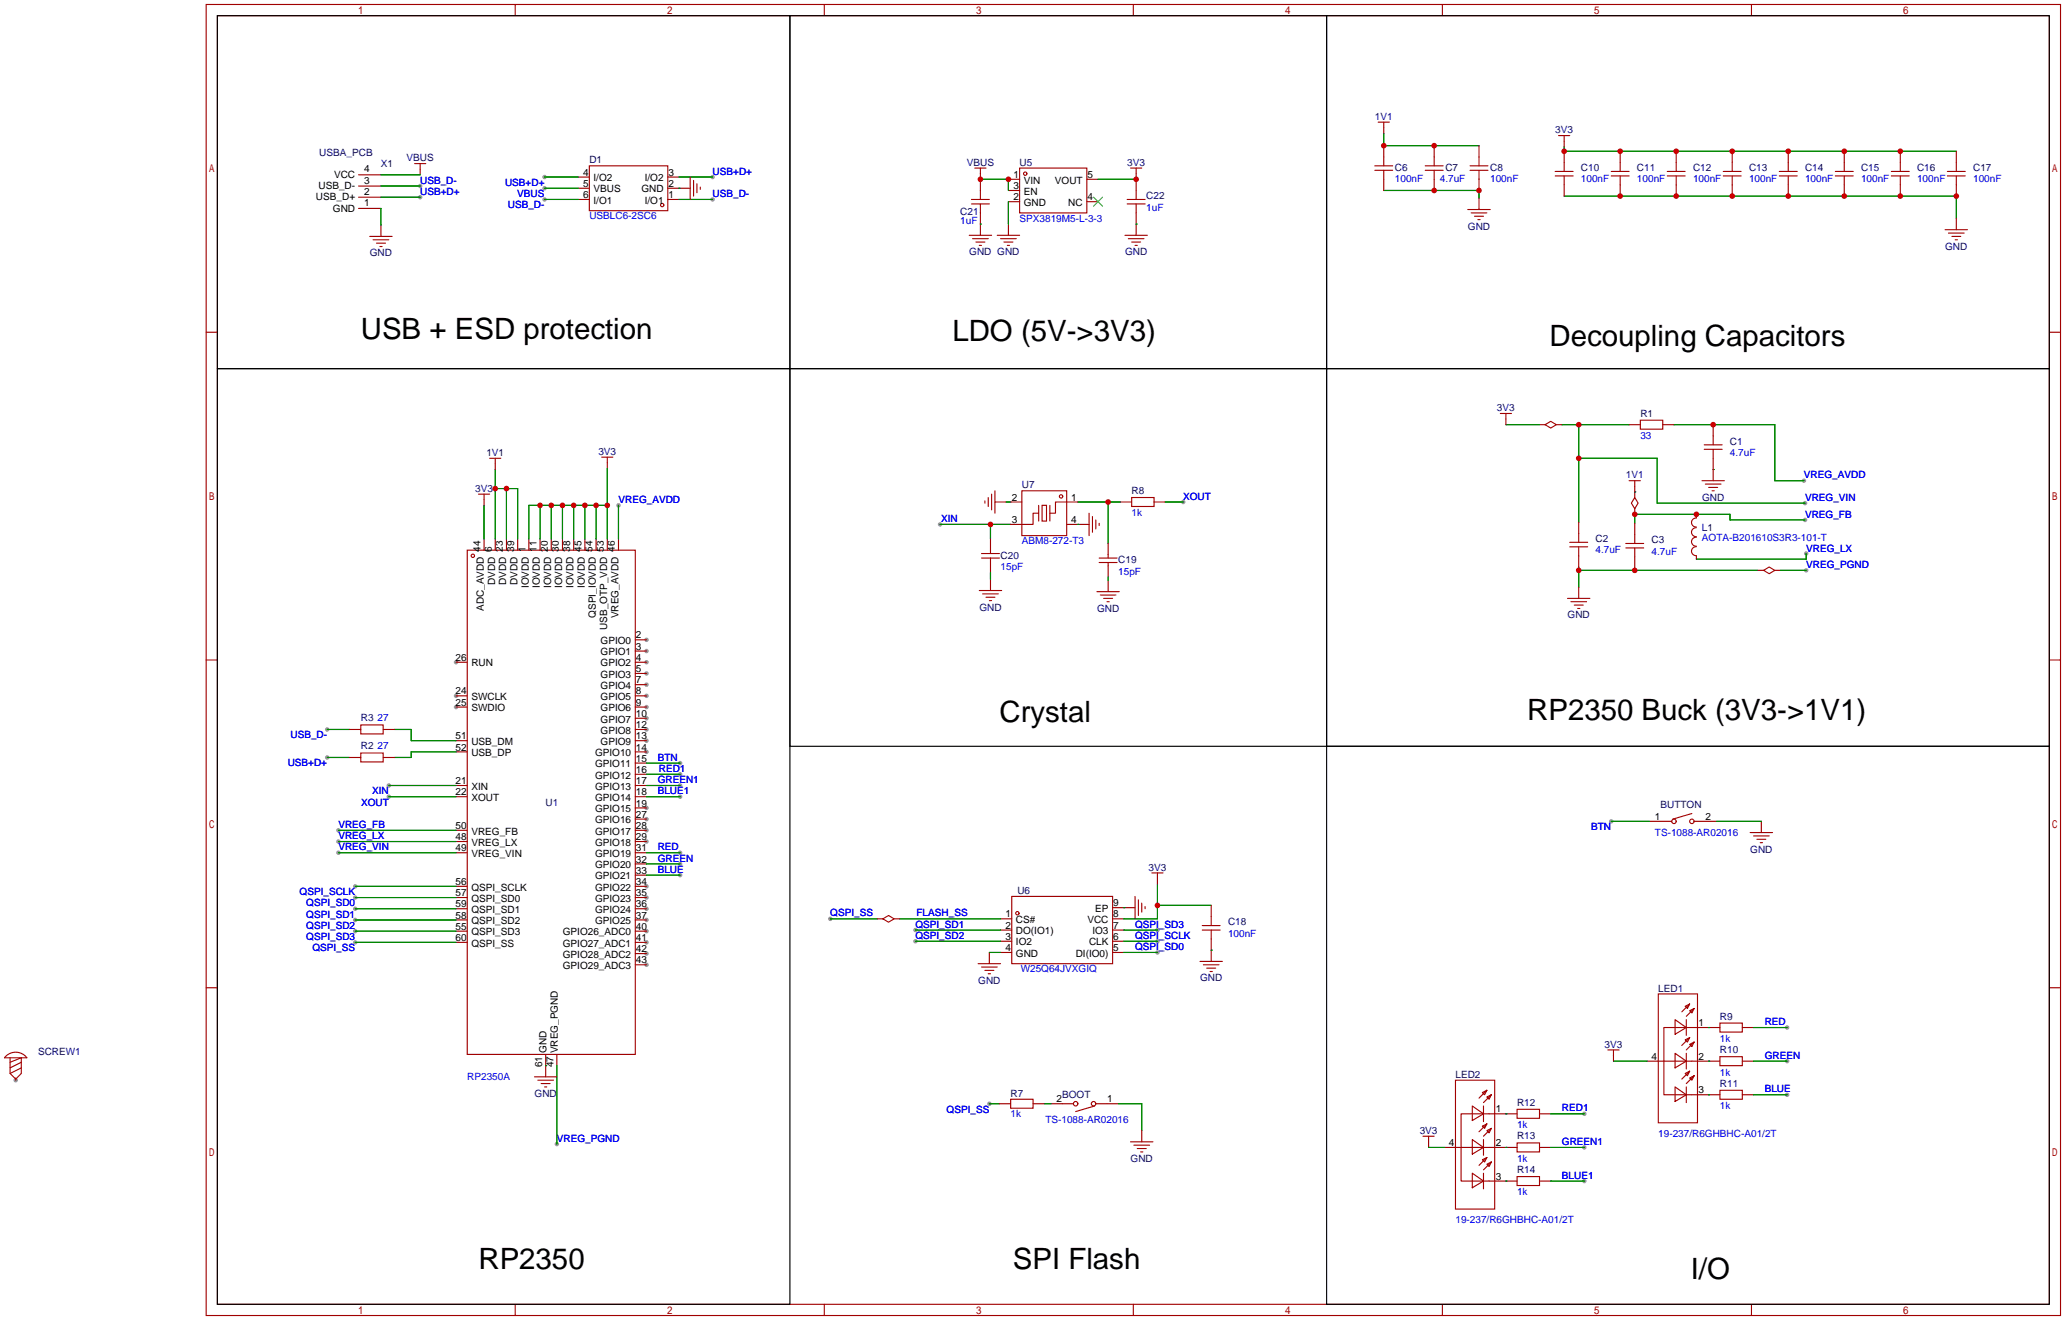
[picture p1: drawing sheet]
<svg xmlns="http://www.w3.org/2000/svg" width="468mm" height="299mm" viewBox="0 0 468 299" stroke-linecap="round" stroke-linejoin="round" font-family="sans-serif">
<g fill="#999">
<circle cx="103.4" cy="150.1" r=".51"/>
<circle cx="103.4" cy="157.7" r=".51"/>
<circle cx="103.4" cy="160.3" r=".51"/>
<circle cx="146.6" cy="218.7" r=".51"/>
<circle cx="146.6" cy="216.2" r=".51"/>
<circle cx="146.6" cy="213.6" r=".51"/>
<circle cx="146.6" cy="211.1" r=".51"/>
<circle cx="146.6" cy="208.5" r=".51"/>
<circle cx="146.6" cy="206" r=".51"/>
<circle cx="146.6" cy="203.5" r=".51"/>
<circle cx="146.6" cy="200.9" r=".51"/>
<circle cx="146.6" cy="190.8" r=".51"/>
<circle cx="146.6" cy="188.2" r=".51"/>
<circle cx="146.6" cy="185.7" r=".51"/>
<circle cx="146.6" cy="183.1" r=".51"/>
<circle cx="146.6" cy="170.4" r=".51"/>
<circle cx="146.6" cy="167.9" r=".51"/>
<circle cx="146.6" cy="165.4" r=".51"/>
<circle cx="146.6" cy="162.8" r=".51"/>
<circle cx="146.6" cy="160.3" r=".51"/>
<circle cx="146.6" cy="157.7" r=".51"/>
<circle cx="146.6" cy="155.2" r=".51"/>
<circle cx="146.6" cy="152.7" r=".51"/>
<circle cx="146.6" cy="150.1" r=".51"/>
<circle cx="146.6" cy="147.6" r=".51"/>
<circle cx="146.6" cy="145" r=".51"/>
<circle cx="3.6" cy="244.9" r=".51"/>
<circle cx="140.2" cy="114.6" r=".51"/>
<circle cx="76.7" cy="188.2" r=".51"/>
<circle cx="76.7" cy="190.8" r=".51"/>
<circle cx="76.7" cy="193.3" r=".51"/>
<circle cx="126.2" cy="259.3" r=".51"/>
<circle cx="408.9" cy="109" r=".51"/>
<circle cx="409.2" cy="114" r=".51"/>
<circle cx="409.2" cy="117.9" r=".51"/>
<circle cx="409.4" cy="125.5" r=".51"/>
<circle cx="409.4" cy="129.3" r=".51"/>
<circle cx="95.2" cy="44.7" r=".51"/>
<circle cx="74.2" cy="165.4" r=".51"/>
<circle cx="74.2" cy="171.7" r=".51"/>
<circle cx="224.3" cy="250.2" r=".51"/>
<circle cx="80.5" cy="203.5" r=".51"/>
<circle cx="80.5" cy="200.9" r=".51"/>
<circle cx="80.5" cy="211.1" r=".51"/>
<circle cx="80.5" cy="213.6" r=".51"/>
<circle cx="80.5" cy="206" r=".51"/>
<circle cx="80.5" cy="208.5" r=".51"/>
<circle cx="88.1" cy="178.1" r=".51"/>
<circle cx="88.1" cy="180.6" r=".51"/>
<circle cx="365.3" cy="186.2" r=".51"/>
<circle cx="123.4" cy="42.7" r=".51"/>
<circle cx="161.5" cy="40.1" r=".51"/>
<circle cx="123.4" cy="40.1" r=".51"/>
<circle cx="161.5" cy="45.2" r=".51"/>
<circle cx="123.4" cy="45.2" r=".51"/>
<circle cx="95.2" cy="42.2" r=".51"/>
<circle cx="262.4" cy="210.8" r=".51"/>
<circle cx="262.4" cy="213.4" r=".51"/>
<circle cx="262.4" cy="215.9" r=".51"/>
<circle cx="188.2" cy="208.3" r=".51"/>
<circle cx="207.5" cy="210.8" r=".51"/>
<circle cx="207.5" cy="213.4" r=".51"/>
<circle cx="405.1" cy="232.9" r=".51"/>
<circle cx="405.1" cy="240.5" r=".51"/>
<circle cx="405.1" cy="248.2" r=".51"/>
<circle cx="154.2" cy="193.3" r=".51"/>
<circle cx="154.2" cy="195.8" r=".51"/>
<circle cx="154.2" cy="198.4" r=".51"/>
<circle cx="154.2" cy="175.5" r=".51"/>
<circle cx="213.1" cy="118.9" r=".51"/>
<circle cx="268.2" cy="113.8" r=".51"/>
<circle cx="359.2" cy="252.5" r=".51"/>
<circle cx="359.2" cy="260.1" r=".51"/>
<circle cx="359.2" cy="267.7" r=".51"/>
<circle cx="154.2" cy="173" r=".51"/>
<circle cx="154.2" cy="178.1" r=".51"/>
<circle cx="154.2" cy="180.6" r=".51"/>
</g>
<g fill="none" stroke="#a10000" stroke-width=".25">
<path d="M46.7 1h420.4v297.2h-420.4zM49.3 3.6h415.3v292.1h-415.3zM116.8 1v2.6M186.9 1v2.6M256.9 1v2.6M327 1v2.6M397 1v2.6M81.3 39.6h5.1M94 37.1h2.5M95.2 37.1v2.5M133.6 37.6h17.8v10.2h-17.8zM221 38.1h2.5"/>
<path d="M222.2 38.1v7.1M231.1 38.1h15.3v10.2h-15.3zM256.3 38.1h2.5M257.6 38.1v7.1M311.7 37.6h4M311.7 38.6h4M312.4 27.7h2.6M313.7 27.7v2.5M313.7 33v4.6M313.7 38.6v4.6M323.1 37.6h4.1M323.1 38.6h4.1"/>
<path d="M325.1 33v4.6M325.1 38.6v4.6M333.2 37.6h4.1M333.2 38.6h4.1M335.3 33v4.6M335.3 38.6v4.6M352.6 38.9h4M352.6 39.9h4M353.3 30.7h2.6M354.6 30.7v2.6M354.6 34.3v4.6M354.6 39.9v4.6"/>
<path d="M365.3 38.9h4M365.3 39.9h4M367.3 34.3v4.6M367.3 39.9v4.6M378 38.9h4M378 39.9h4M380 34.3v4.6M380 39.9v4.6M390.7 38.9h4M390.7 39.9h4M392.7 34.3v4.6M392.7 39.9v4.6"/>
<path d="M403.4 38.9h4M403.4 39.9h4M405.4 34.3v4.6M405.4 39.9v4.6M416.1 38.9h4M416.1 39.9h4M418.1 34.3v4.6M418.1 39.9v4.6M428.8 38.9h4M428.8 39.9h4M430.8 34.3v4.6M430.8 39.9v4.6"/>
<path d="M441.5 38.9h4M441.5 39.9h4M443.5 34.3v4.6M443.5 39.9v4.6M81.3 47.2h5.1M81.3 44.7h5.1M81.3 42.2h5.1M83.8 53.6h5.1M84.6 54.4h3.5M85.3 55.1h2.1M86.1 55.9h.5M86.4 51.1v2.5"/>
<path d="M131.1 45.2h2.5M131.1 42.7h2.5M131.1 40.1h2.5M151.4 45.2h2.5M151.4 42.7h5.1M151.4 40.1h2.5M156.5 40.1v5.1M157.2 40.9v3.6M158 41.7v2M158.7 42.4v.5M219.7 53.3h5.1M220.2 45.2h4.1"/>
<path d="M220.2 46.2h4.1M220.5 54.1h3.5M221.2 54.9h2.1M222 55.6h.5M222.2 46.2v7.1M226.1 53.3h5M226.8 54.1h3.6M227.6 54.9h2M228.3 55.6h.6M228.6 40.6h2.5M228.6 45.7h2.5M228.6 43.2h2.5"/>
<path d="M228.6 50.8v2.5M246.4 40.6h2.5M246.4 45.7h2.5M255 53.3h5.1M255.5 45.2h4.1M255.5 46.2h4.1M255.8 54.1h3.5M256.5 54.9h2.1M257.3 55.6h.5M257.6 46.2v7.1M332.7 47.5h5.1M333.5 48.3h3.6"/>
<path d="M334.3 49h2M335 49.8h.5M335.3 45v2.5M440.9 52.1h5.1M441.7 52.8h3.6M442.5 53.6h2M443.2 54.4h.5M443.5 49.5v2.6M46.7 75.3h2.6M464.6 75.3h2.5M340.1 93.7h2.5M341.4 93.7v2.6"/>
<path d="M349 96.3h1.3M350.3 96.3l1.2-.8 1.3 .8-1.3 .7zM352.8 96.3h1.3M369.3 96.3h2.6M371.9 95.2h5v2.1h-5zM376.9 96.3h2.6M388.4 96.3v4.5M108.5 112h2.5M109.7 112v2.6M111 103.9h2.5M112.3 103.9v2.5M136.4 103.6h2.5"/>
<path d="M137.7 103.6v2.6M223.3 113.5v.5M224 112.8v2M224.8 112v3.6M225.6 113.8h2.5M225.6 111.3v5M229.1 113.8h2.5M231.6 111.3h10.2v10.1h-10.2zM235.5 116.3h-1.3v2.6h-5.1M235.5 114.6v3.5M236.2 114.6h1v3.5h-1zM238 114.6v3.5"/>
<path d="M241.8 118.9h5.1M244.3 113.8h-5v2.5h-1.3M246.9 116.3v5.1M247.6 117.1v3.5M248.4 117.9v2M249.2 118.6v.5M254 113.8h2.5M256.5 112.8h5.1v2h-5.1zM261.6 113.8h2.6M357.9 118.4v4.5M369.3 109h2.6M370.6 112.8l.7 1.2-.7 1.3-.8-1.3z"/>
<path d="M370.6 109v3.8M370.6 115.3v1.3M370.6 118.6v4.6M384.5 119.6a1.01 1.01 0 0 0-1 1 1.01 1.01 0 0 0 1 1M384.5 117.4a1.01 1.01 0 0 0-1 1 1.01 1.01 0 0 0 1 1.1M384.6 116.6v.7M385.8 109h5.1M386.3 100.8h4.1M386.3 101.9h4.1M386.6 109.7h3.5M387.3 110.5h2.1M388.1 111.3h.5"/>
<path d="M388.4 101.9v7.1M105.9 124.7h38.1v114.3h-38.1zM109.7 122.2v2.5M112.3 122.2v2.5M114.8 122.2v2.5M117.3 122.2v2.5M119.9 122.2v2.5M122.4 122.2v2.5M125 122.2v2.5M127.5 122.2v2.5M130 122.2v2.5M132.6 122.2v2.5"/>
<path d="M135.1 122.2v2.5M137.7 122.2v2.5M140.2 122.2v2.5M222 133.9h5.1M222.5 126.5h4.1M222.5 125.5h4.1M222.8 134.6h3.5M223.5 135.4h2.1M224.3 136.1h.5M224.5 122.2v3.3M224.5 126.5v3.3M224.5 131.3v2.6"/>
<path d="M248.7 134.1h5M249.2 127.5h4M249.2 126.5h4M249.4 134.9h3.6M250.2 135.6h2M251 136.4h.5M251.2 123.2v3.3M251.2 127.5v3.3M251.2 131.6v2.5M355.3 135.6h5.1M355.9 122.9h4M355.9 124h4"/>
<path d="M356.1 136.4h3.6M356.9 137.2h2M357.6 137.9h.5M357.9 124v4.5M357.9 133.1v2.5M368.6 123.2h4M368.6 124.2h4M370.6 124.2v4.6M384.5 123.9a1.01 1.01 0 0 0-1 1 1.01 1.01 0 0 0 1 1.1M384.5 121.8a1.01 1.01 0 0 0-1 1 1.01 1.01 0 0 0 1 1M384.6 126v.7M398.5 129.3h1.3"/>
<path d="M399.8 129.3l1.3-.8 1.2 .8-1.2 .7zM402.3 129.3h1.3M46.7 149.6h2.6M103.4 150.1h2.5M103.4 157.7h2.5M144 150.1h2.6M144 157.7h2.6M144 155.2h2.6M144 152.7h2.6M144 147.6h2.6M144 145h2.6M464.6 149.6h2.5"/>
<path d="M79.2 165.4h2.6M79.2 171.7h2.6M81.8 170.7h5.1v2h-5.1zM81.8 164.3h5.1v2.1h-5.1zM86.9 165.4h2.5M86.9 171.7h2.5M103.4 160.3h2.5M103.4 167.9h2.5M103.4 170.4h2.5M103.4 178.1h2.5M144 160.3h2.6M144 167.9h2.6"/>
<path d="M144 170.4h2.6M144 178.1h2.6M144 175.5h2.6M144 173h2.6M144 165.4h2.6M144 162.8h2.6M103.4 180.6h2.5M103.4 188.2h2.5M103.4 190.8h2.5M103.4 193.3h2.5M144 180.6h2.6M144 188.2h2.6"/>
<path d="M144 190.8h2.6M144 193.3h2.6M144 198.4h2.6M144 195.8h2.6M144 185.7h2.6M144 183.1h2.6M261.1 197.9h2.6M262.4 197.9v2.5M373.9 186.2h5.1M383.5 184.4l-4.3 1.3M384 186.2h5.1M396.7 188.7h5.1"/>
<path d="M397.5 189.5h3.6M398.3 190.2h2M399 191h.5M399.3 186.2v2.5M103.4 200.9h2.5M103.4 203.5h2.5M103.4 206h2.5M103.4 208.5h2.5M103.4 211.1h2.5M103.4 213.6h2.5M144 200.9h2.6M144 203.5h2.6"/>
<path d="M144 206h2.6M144 208.5h2.6M144 211.1h2.6M144 213.6h2.6M144 218.7h2.6M144 216.2h2.6M198.9 208.3h1.3M200.2 208.3l1.2-.8 1.3 .8-1.3 .7zM202.7 208.3h1.3M221.7 218.4h5.1M222.5 219.2h3.6M223.3 220h2"/>
<path d="M224.3 215.9v2.5M226.8 208.3h2.6M226.8 210.8h2.6M226.8 213.4h2.6M226.8 215.9h2.6M229.4 203.2h22.8v15.2h-22.8zM252.2 208.3h2.6M252.2 210.8h2.6M252.2 213.4h2.6M252.2 215.9h2.6M252.2 205.7h5.1M257.3 203.2v5.1"/>
<path d="M258.1 204v3.5M258.8 204.7v2.1M259.6 205.5v.5M272 217.9h5.1M272.5 210.8h4.1M272.5 209.8h4.1M272.8 218.7h3.6M273.6 219.5h2M274.6 205.2v4.6M274.6 210.8v7.1M1.5 239.3a3.2 3.2 0 0 1 4.6 .5h-5.1zM2.3 239.8v3.5l1.3 1.3 1.2-1.3v-3.5l-2.5 1"/>
<path d="M46.7 223.9h2.6M123.7 239v5.1M126.2 239v2.6M224 220.7h.5M274.3 220.2h.5M364.5 238h2.5M365.8 238v2.5M375.9 225.3h8.9v29.2h-8.9zM379.7 238.8l2.6 1.7-2.6 1.6zM379.7 231.1l2.6 1.8-2.6 1.5zM382 235.7l1-.5-.5 1zM382 228.1l1-.5-.5 1z"/>
<path d="M382.3 231.1v3.6M382.3 238.8v3.5M383 236.7l1-.5-.5 1zM383 229.1l1-.5-.5 1zM383 235.2l-1.7 1.8M383 227.6l-1.7 1.8M384 236.2l-1.7 1.8M384 228.6l-1.7 1.8M389.9 231.9h5.1v2h-5.1zM389.9 239.5h5.1v2.1h-5.1zM389.9 232.9h-12.7v15.3h12.7M395 232.9h2.5"/>
<path d="M464.6 223.9h2.5M3.6 244.3v.6M4.8 240.8l-2.5 1.3M4.8 242.1l-2.5 1.2M121.2 244.1h5M121.9 244.9h3.6M122.7 245.6h2M123.4 246.4h.6M226.6 250.2h2.5M229.1 249.2h5.1v2h-5.1zM234.2 250.2h2.5M238.3 250.2h5"/>
<path d="M248.2 250.7l-4.4 1.3M248.4 250.2h5.1M256.3 258.8h5.1M257 259.6h3.6M258.8 256.3v2.5M322.6 257.6h2.5M323.8 257.6v2.5M329.9 244.9h8.9v29.2h-8.9zM333.8 258.3l2.5 1.8-2.5 1.5zM333.8 250.7l2.5 1.8-2.5 1.5zM336 255.3l1.1-.5-.6 1zM336 247.6l1.1-.5-.6 1.1z"/>
<path d="M336.3 250.7v3.6M336.3 258.3v3.6M337.1 256.3l1-.5-.5 1zM337.1 248.7l1-.5-.5 1zM337.1 254.8l-1.8 1.7M337.1 247.1l-1.8 1.8M338.1 255.8l-1.8 1.8M338.1 248.2l-1.8 1.7M343.9 251.5h5.1v2h-5.1zM343.9 259.1h5.1v2h-5.1zM343.9 252.5h-12.7v15.2h12.7M349 252.5h2.5"/>
<path d="M373.4 240.5h16.5M379.7 246.4l2.6 1.8-2.6 1.5zM382 243.3l1-.5-.5 1zM382.3 246.4v3.5M383 244.3l1-.5-.5 1.1zM383 242.8l-1.7 1.8M384 243.8l-1.7 1.8M389.9 247.1h5.1v2.1h-5.1zM395 240.5h2.5M395 248.2h2.5M257.8 260.3h2M258.6 261.1h.5"/>
<path d="M327.4 260.1h16.5M333.8 265.9l2.5 1.8-2.5 1.5zM336 262.9l1.1-.5-.6 1zM336.3 265.9v3.6M337.1 263.9l1-.5-.5 1zM337.1 262.4l-1.8 1.8M338.1 263.4l-1.8 1.8M343.9 266.7h5.1v2h-5.1zM349 260.1h2.5M349 267.7h2.5M116.8 295.7v2.5M186.9 295.7v2.5"/>
<path d="M256.9 295.7v2.5M327 295.7v2.5M397 295.7v2.5"/>
<circle cx="232.4" cy="39.4" r=".38"/>
<circle cx="150.1" cy="46.5" r=".38"/>
<circle cx="240.5" cy="112.5" r=".38"/>
<circle cx="107.2" cy="126" r=".38"/>
<circle cx="379.5" cy="186.2" r=".51"/>
<circle cx="383.5" cy="186.2" r=".51"/>
<circle cx="230.6" cy="207" r=".38"/>
<circle cx="243.8" cy="250.2" r=".51"/>
<circle cx="247.9" cy="250.2" r=".51"/>
</g>
<g fill="none" stroke="#008700" stroke-width=".25">
<path d="M86.4 39.6h8.8M313.7 30.2v2.8h21.6M354.6 33.3v1h88.9M86.4 47.2v3.9M86.4 44.7h8.8M86.4 42.2h8.8M123.4 42.7h7.7M123.4 40.1h7.7M123.4 45.2h7.7M153.9 42.7h.1M153.9 40.1h7.6M153.9 45.2h7.6"/>
<path d="M222.2 50.8h.1M222.2 40.6h6.4v2.6M228.6 45.7v5.1M248.9 40.6h8.7M257.6 50.8h.1M313.7 43.2h21.6v1.8M354.6 44.5h88.9v5M341.4 96.3h7.6M354.1 96.3h15.2M357.9 96.3v22.1M379.5 96.3h22.8v12.7h6.6M109.7 114.6v7.6"/>
<path d="M112.3 110.7h5v11.5M112.3 106.4v15.8M114.8 110.7v11.5M122.4 114.6v7.6M125 114.6v7.6M127.5 114.6v7.6M130 114.6v7.6M132.6 114.6v7.6M135.1 114.6v7.6M137.7 114.6h-17.8v7.6M137.7 106.2v16M140.2 114.6v7.6"/>
<path d="M213.1 118.9h16M224.5 118.9v3.3M228.1 113.8h1M244.3 118.9h.1M244.3 113.8h9.7M251.2 113.8v9.4M264.2 113.8h4M357.9 103.9h17.8v10.1h33.5M370.6 111.5h.1M388.4 106.4h.1M409.2 117.9h-17v-1.3h-21.6v2M224.5 129.8v1.5"/>
<path d="M251.2 130.8v.8M357.9 128.5v4.6M357.9 129.3h40.6M370.6 128.8v.5M403.6 129.3h5.8M409.4 125.5v1.2h-24.8M74.2 165.4h5M74.2 171.7h5M88.1 178.1h15.3M89.4 165.4h3.8v2.5h10.2M103.4 170.4h-10.2v1.3h-3.8M146.6 178.1h7.6"/>
<path d="M146.6 175.5h7.6M146.6 173h7.6M76.7 188.2h26.7M76.7 190.8h26.7M76.7 193.3h26.7M88.1 180.6h15.3M146.6 193.3h7.6M146.6 180.6h7.6M146.6 195.8h7.6M146.6 198.4h7.6M365.3 186.2h8.6M389.1 186.2h10.2"/>
<path d="M80.5 203.5h22.9M80.5 200.9h22.9M80.5 211.1h22.9M80.5 213.6h22.9M80.5 206h22.9M80.5 208.5h22.9M188.2 208.3h10.7M204 208.3h22.8M207.5 210.8h19.3M207.5 213.4h19.3M224.3 215.9h2.5M254.8 205.7h.1"/>
<path d="M254.8 210.8h7.6M254.8 213.4h7.6M254.8 215.9h7.6M262.4 200.4v7.9h-7.6M262.4 205.2h12.2M274.6 215.4h.1M387.3 232.9h.1M397.5 232.9h7.6M123.7 241.6h.1M126.2 241.6v17.7M224.3 250.2h2.3M236.7 250.2h1.6"/>
<path d="M253.5 250.2h5.3v6.1M341.4 252.5h.1M351.5 252.5h7.7M365.8 240.5h7.6M387.3 240.5h.1M387.3 248.2h.1M397.5 240.5h7.6M397.5 248.2h7.6M323.8 260.1h3.6M341.4 267.7h.1M341.4 260.1h.1M351.5 260.1h7.7"/>
<path d="M351.5 267.7h7.7"/>
</g>
<path d="M49.3 3.6h129.8v80h-129.8zM179.1 3.6h121.6v80h-121.6zM300.7 3.6h163.9v80h-163.9zM49.3 83.6h129.8v212.1h-129.8zM179.1 83.6h121.6v85.6h-121.6zM300.7 83.6h163.9v85.6h-163.9zM300.7 169.2h163.9v126.5h-163.9z" fill="none" stroke="#000" stroke-width=".25"/>
<path d="M247.9 44.7l2 2M249.9 44.7l-2 2" fill="none" stroke="#3c3" stroke-width=".25"/>
<g fill="#c00">
<circle cx="388.4" cy="96.3" r=".63"/>
<circle cx="357.9" cy="103.9" r=".63"/>
<circle cx="357.9" cy="96.3" r=".63"/>
<circle cx="357.9" cy="129.3" r=".63"/>
<circle cx="370.6" cy="129.3" r=".63"/>
<circle cx="370.6" cy="116.6" r=".63"/>
<circle cx="384.6" cy="116.6" r=".63"/>
<circle cx="114.8" cy="110.7" r=".63"/>
<circle cx="112.3" cy="110.7" r=".63"/>
<circle cx="262.4" cy="205.2" r=".63"/>
<circle cx="443.5" cy="44.4" r=".63"/>
<circle cx="430.8" cy="44.4" r=".63"/>
<circle cx="418.1" cy="44.4" r=".63"/>
<circle cx="405.4" cy="44.4" r=".63"/>
<circle cx="392.7" cy="44.4" r=".63"/>
<circle cx="380" cy="44.4" r=".63"/>
<circle cx="367.3" cy="44.4" r=".63"/>
<circle cx="354.6" cy="34.3" r=".63"/>
<circle cx="367.3" cy="34.3" r=".63"/>
<circle cx="380" cy="34.3" r=".63"/>
<circle cx="392.7" cy="34.3" r=".63"/>
<circle cx="405.4" cy="34.3" r=".63"/>
<circle cx="418.1" cy="34.3" r=".63"/>
<circle cx="430.8" cy="34.3" r=".63"/>
<circle cx="325.1" cy="33" r=".63"/>
<circle cx="313.7" cy="33" r=".63"/>
<circle cx="335.3" cy="43.2" r=".63"/>
<circle cx="325.1" cy="43.2" r=".63"/>
<circle cx="251.2" cy="113.8" r=".63"/>
<circle cx="224.5" cy="118.9" r=".63"/>
<circle cx="257.6" cy="40.6" r=".63"/>
<circle cx="228.6" cy="40.6" r=".63"/>
<circle cx="222.3" cy="40.6" r=".63"/>
<circle cx="135.1" cy="114.6" r=".63"/>
<circle cx="137.7" cy="114.6" r=".63"/>
<circle cx="132.6" cy="114.6" r=".63"/>
<circle cx="130" cy="114.6" r=".63"/>
<circle cx="127.5" cy="114.6" r=".63"/>
<circle cx="125" cy="114.6" r=".63"/>
<circle cx="122.4" cy="114.6" r=".63"/>
</g>
<g font-size="6.7">
<text x="81.8" y="76.9">USB + ESD protection</text>
<text x="215.9" y="77.4">LDO (5V-&gt;3V3)</text>
<text x="351.3" y="78.4">Decoupling Capacitors</text>
<text x="226.6" y="163.8">Crystal</text>
<text x="346.2" y="163.2">RP2350 Buck (3V3-&gt;1V1)</text>
<text x="108.5" y="287.7">RP2350</text>
<text x="229.6" y="287.7">SPI Flash</text>
<text x="383.3" y="290">I/O</text>
</g>
<g font-size="2.3" fill="#000080">
<text x="311.7" y="27.1">1V1</text>
<text x="72.4" y="35.3">USBA_PCB</text>
<text x="352.6" y="30.2">3V3</text>
<text x="86.4" y="37.8">X1</text>
<text x="92.2" y="36.5">VBUS</text>
<text x="133.6" y="37">D1</text>
<text x="219.2" y="37.6">VBUS</text>
<text x="231.1" y="37.6">U5</text>
<text x="255.5" y="37.6">3V3</text>
<text x="316.2" y="38.8">C6</text>
<text x="327.7" y="38.8">C7</text>
<text x="337.8" y="38.8">C8</text>
<text x="358.4" y="38.8">C10</text>
<text x="371.1" y="38.8">C11</text>
<text x="383.8" y="38.8">C12</text>
<text x="396.5" y="38.8">C13</text>
<text x="409.2" y="38.8">C14</text>
<text x="421.9" y="38.8">C15</text>
<text x="434.6" y="38.8">C16</text>
<text x="447.3" y="38.8">C17</text>
<text x="259.8" y="45.2">C22</text>
<text x="217.7" y="48.7">C21</text>
<text x="332.8" y="52">GND</text>
<text x="83.8" y="58.1">GND</text>
<text x="219.7" y="57.9">GND GND</text>
<text x="255" y="57.9">GND</text>
<text x="441" y="56.6">GND</text>
<text x="339.4" y="93.2">3V3</text>
<text x="371.9" y="94.5">R1</text>
<text x="392.2" y="100.8">C1</text>
<text x="110.3" y="103.3">1V1</text>
<text x="135.7" y="103.1">3V3</text>
<text x="107.7" y="111.5">3V3</text>
<text x="231.6" y="110.7">U7</text>
<text x="256.5" y="112">R8</text>
<text x="368.6" y="108.4">1V1</text>
<text x="385.8" y="113.5">GND</text>
<text x="361.7" y="122.9">C2</text>
<text x="374.4" y="123.2">C3</text>
<text x="385.8" y="120.4">L1</text>
<text x="226.8" y="126.7">C20</text>
<text x="253.5" y="127.7">C19</text>
<text x="222" y="138.4">GND</text>
<text x="248.7" y="138.6">GND</text>
<text x="355.4" y="140.2">GND</text>
<text x="81.8" y="163.5">R3</text>
<text x="81.8" y="169.9">R2</text>
<text x="123.7" y="182.6">U1</text>
<text x="376.4" y="183.1">BUTTON</text>
<text x="260.4" y="197.3">3V3</text>
<text x="396.8" y="193.3">GND</text>
<text x="230.6" y="202.7">U6</text>
<text x="278.4" y="209.8">C18</text>
<text x="221.8" y="223">GND</text>
<text x="272.1" y="222.5">GND</text>
<text x="375.9" y="224.8">LED1</text>
<text x="389.9" y="231.1">R9</text>
<text x="8.6" y="239.2">SCREW1</text>
<text x="363.7" y="237.5">3V3</text>
<text x="389.9" y="238.7">R10</text>
<text x="329.9" y="244.3">LED2</text>
<text x="121.2" y="248.6">GND</text>
<text x="229.1" y="248.6">R7</text>
<text x="240.8" y="248.9">BOOT</text>
<text x="343.9" y="250.7">R12</text>
<text x="389.9" y="246.3">R11</text>
<text x="321.8" y="257">3V3</text>
<text x="256.3" y="263.4">GND</text>
<text x="343.9" y="258.3">R13</text>
<text x="343.9" y="265.9">R14</text>
</g>
<g font-size="2.3">
<text x="75.7" y="40.4">VCC</text>
<text x="82.5" y="41.6">3</text>
<text x="82.5" y="39.1">4</text>
<text x="132.2" y="39.8">4</text>
<text x="134.5" y="41.1">I/O2</text>
<text x="146.2" y="41.1">I/O2</text>
<text x="151.5" y="39.8">3</text>
<text x="229.8" y="40.3">1</text>
<text x="232.1" y="41.6">VIN</text>
<text x="239.1" y="41.6">VOUT</text>
<text x="246.5" y="40.3">5</text>
<text x="71.6" y="45.4">USB_D+</text>
<text x="72.2" y="42.9">USB_D-</text>
<text x="75.5" y="48">GND</text>
<text x="82.5" y="46.7">1</text>
<text x="82.5" y="44.2">2</text>
<text x="132.2" y="42.4">5</text>
<text x="132.2" y="44.9">6</text>
<text x="134.5" y="43.6">VBUS</text>
<text x="134.5" y="46.2">I/O1</text>
<text x="145.4" y="43.6">GND</text>
<text x="146.2" y="46.2">I/O1</text>
<text x="151.5" y="44.9">1</text>
<text x="151.5" y="42.4">2</text>
<text x="229.8" y="45.4">2</text>
<text x="229.8" y="42.9">3</text>
<text x="232.1" y="46.7">GND</text>
<text x="232.1" y="44.1">EN</text>
<text x="242.2" y="46.7">NC</text>
<text x="246.5" y="45.4">4</text>
<text x="229.4" y="113.5">2</text>
<text x="242.8" y="113.5">1</text>
<text x="229.4" y="118.6">3</text>
<text x="242.8" y="118.6">4</text>
<text x="108.9" y="125.1" transform="rotate(-90 108.9 125.1)">44</text>
<text x="111.5" y="125.1" transform="rotate(-90 111.5 125.1)">6</text>
<text x="114" y="125.1" transform="rotate(-90 114 125.1)">23</text>
<text x="116.6" y="125.1" transform="rotate(-90 116.6 125.1)">39</text>
<text x="119.1" y="125.1" transform="rotate(-90 119.1 125.1)">1</text>
<text x="121.6" y="125.1" transform="rotate(-90 121.6 125.1)">11</text>
<text x="124.2" y="125.1" transform="rotate(-90 124.2 125.1)">20</text>
<text x="126.7" y="125.1" transform="rotate(-90 126.7 125.1)">30</text>
<text x="129.3" y="125.1" transform="rotate(-90 129.3 125.1)">38</text>
<text x="131.8" y="125.1" transform="rotate(-90 131.8 125.1)">45</text>
<text x="134.3" y="125.1" transform="rotate(-90 134.3 125.1)">54</text>
<text x="136.9" y="125.1" transform="rotate(-90 136.9 125.1)">53</text>
<text x="139.4" y="125.1" transform="rotate(-90 139.4 125.1)">46</text>
<text x="112.2" y="132.6" transform="rotate(-90 112.2 132.6)">DVDD</text>
<text x="114.8" y="132.6" transform="rotate(-90 114.8 132.6)">DVDD</text>
<text x="117.3" y="132.6" transform="rotate(-90 117.3 132.6)">DVDD</text>
<text x="119.9" y="133.3" transform="rotate(-90 119.9 133.3)">IOVDD</text>
<text x="122.4" y="133.3" transform="rotate(-90 122.4 133.3)">IOVDD</text>
<text x="124.9" y="133.3" transform="rotate(-90 124.9 133.3)">IOVDD</text>
<text x="127.5" y="133.3" transform="rotate(-90 127.5 133.3)">IOVDD</text>
<text x="130" y="133.3" transform="rotate(-90 130 133.3)">IOVDD</text>
<text x="132.6" y="133.3" transform="rotate(-90 132.6 133.3)">IOVDD</text>
<text x="109.7" y="138.5" transform="rotate(-90 109.7 138.5)">ADC_AVDD</text>
<text x="135.1" y="140" transform="rotate(-90 135.1 140)">QSPI_IOVDD</text>
<text x="137.6" y="142.8" transform="rotate(-90 137.6 142.8)">USB_OTP_VDD</text>
<text x="140.2" y="140.1" transform="rotate(-90 140.2 140.1)">VREG_AVDD</text>
<text x="103.3" y="149.8">26</text>
<text x="136.1" y="148.5">GPIO1</text>
<text x="136.1" y="146">GPIO0</text>
<text x="144.1" y="149.8">4</text>
<text x="144.1" y="147.3">3</text>
<text x="144.1" y="144.7">2</text>
<text x="106.9" y="151.1">RUN</text>
<text x="136.1" y="153.6">GPIO3</text>
<text x="136.1" y="151.1">GPIO2</text>
<text x="144.1" y="154.9">7</text>
<text x="144.1" y="152.3">5</text>
<text x="103.3" y="157.4">24</text>
<text x="103.3" y="160">25</text>
<text x="106.9" y="158.7">SWCLK</text>
<text x="106.9" y="161.2">SWDIO</text>
<text x="136.1" y="161.2">GPIO6</text>
<text x="136.1" y="158.7">GPIO5</text>
<text x="136.1" y="156.2">GPIO4</text>
<text x="144.1" y="160">9</text>
<text x="144.1" y="157.4">8</text>
<text x="103.3" y="167.6">51</text>
<text x="136.1" y="166.3">GPIO8</text>
<text x="136.1" y="163.8">GPIO7</text>
<text x="144.1" y="167.6">13</text>
<text x="144.1" y="165">12</text>
<text x="144.1" y="162.5">10</text>
<text x="103.3" y="170.1">52</text>
<text x="106.9" y="168.9">USB_DM</text>
<text x="106.9" y="171.4">USB_DP</text>
<text x="134.9" y="173.9">GPIO11</text>
<text x="134.9" y="171.4">GPIO10</text>
<text x="136.1" y="168.9">GPIO9</text>
<text x="144.1" y="172.7">15</text>
<text x="144.1" y="170.1">14</text>
<text x="103.3" y="177.7">21</text>
<text x="106.9" y="179">XIN</text>
<text x="134.9" y="179">GPIO13</text>
<text x="134.9" y="176.5">GPIO12</text>
<text x="144.1" y="177.7">17</text>
<text x="144.1" y="175.2">16</text>
<text x="103.3" y="180.3">22</text>
<text x="106.9" y="181.6">XOUT</text>
<text x="134.9" y="184.1">GPIO15</text>
<text x="134.9" y="181.6">GPIO14</text>
<text x="144.1" y="185.4">27</text>
<text x="144.1" y="182.8">19</text>
<text x="144.1" y="180.3">18</text>
<text x="375.2" y="185.9">1</text>
<text x="386.6" y="185.9">2</text>
<text x="103.3" y="187.9">50</text>
<text x="103.3" y="190.4">48</text>
<text x="106.9" y="189.2">VREG_FB</text>
<text x="106.9" y="191.7">VREG_LX</text>
<text x="134.9" y="191.7">GPIO18</text>
<text x="134.9" y="189.2">GPIO17</text>
<text x="134.9" y="186.6">GPIO16</text>
<text x="144.1" y="190.4">29</text>
<text x="144.1" y="187.9">28</text>
<text x="103.3" y="193">49</text>
<text x="106.9" y="194.3">VREG_VIN</text>
<text x="134.9" y="196.8">GPIO20</text>
<text x="134.9" y="194.3">GPIO19</text>
<text x="144.1" y="195.5">32</text>
<text x="144.1" y="193">31</text>
<text x="103.3" y="200.6">56</text>
<text x="103.3" y="203.1">57</text>
<text x="106.9" y="201.9">QSPI_SCLK</text>
<text x="134.9" y="201.9">GPIO22</text>
<text x="134.9" y="199.3">GPIO21</text>
<text x="144.1" y="203.1">35</text>
<text x="144.1" y="200.6">34</text>
<text x="144.1" y="198.1">33</text>
<text x="103.3" y="205.7">59</text>
<text x="103.3" y="208.2">58</text>
<text x="106.9" y="204.4">QSPI_SD0</text>
<text x="106.9" y="207">QSPI_SD1</text>
<text x="106.9" y="209.5">QSPI_SD2</text>
<text x="134.9" y="209.5">GPIO25</text>
<text x="134.9" y="207">GPIO24</text>
<text x="134.9" y="204.4">GPIO23</text>
<text x="144.1" y="208.2">37</text>
<text x="144.1" y="205.7">36</text>
<text x="228" y="208">1</text>
<text x="230.3" y="209.2">CS#</text>
<text x="246.5" y="209.2">VCC</text>
<text x="248.3" y="206.7">EP</text>
<text x="252.3" y="208">8</text>
<text x="252.3" y="205.4">9</text>
<text x="103.3" y="210.8">55</text>
<text x="103.3" y="213.3">60</text>
<text x="106.9" y="212">QSPI_SD3</text>
<text x="106.9" y="214.6">QSPI_SS</text>
<text x="127.6" y="214.6">GPIO27_ADC1</text>
<text x="127.6" y="212">GPIO26_ADC0</text>
<text x="144.1" y="215.8">42</text>
<text x="144.1" y="213.3">41</text>
<text x="144.1" y="210.8">40</text>
<text x="228" y="210.5">2</text>
<text x="228" y="213">3</text>
<text x="228" y="215.6">4</text>
<text x="230.3" y="211.8">DO(IO1)</text>
<text x="230.3" y="214.3">IO2</text>
<text x="246.9" y="214.3">CLK</text>
<text x="247.6" y="211.8">IO3</text>
<text x="252.3" y="215.6">5</text>
<text x="252.3" y="213">6</text>
<text x="252.3" y="210.5">7</text>
<text x="127.6" y="219.7">GPIO29_ADC3</text>
<text x="127.6" y="217.1">GPIO28_ADC2</text>
<text x="144.1" y="218.4">43</text>
<text x="230.3" y="216.9">GND</text>
<text x="243.8" y="216.9">DI(IO0)</text>
<text x="385.1" y="232.6">1</text>
<text x="123.9" y="238.7" transform="rotate(-90 123.9 238.7)">GND</text>
<text x="126.5" y="238.7" transform="rotate(-90 126.5 238.7)">VREG_PGND</text>
<text x="122.9" y="241.9" transform="rotate(-90 122.9 241.9)">61</text>
<text x="125.4" y="241.9" transform="rotate(-90 125.4 241.9)">47</text>
<text x="374.4" y="240.2">4</text>
<text x="385.1" y="240.2">2</text>
<text x="239.5" y="249.9">2</text>
<text x="251" y="249.9">1</text>
<text x="385.1" y="247.8">3</text>
<text x="339.1" y="252.2">1</text>
<text x="328.4" y="259.8">4</text>
<text x="339.1" y="259.8">2</text>
<text x="339.1" y="267.4">3</text>
</g>
<g font-size="2.3" fill="#00f">
<text x="95.2" y="41.6">USB_D-</text>
<text x="161.5" y="39.6">USB+D+</text>
<text x="316.2" y="41.4">100nF</text>
<text x="326.4" y="41.4">4.7uF</text>
<text x="337.8" y="41.4">100nF</text>
<text x="358.4" y="41.4">100nF</text>
<text x="371.1" y="41.4">100nF</text>
<text x="383.8" y="41.4">100nF</text>
<text x="396.5" y="41.4">100nF</text>
<text x="409.2" y="41.4">100nF</text>
<text x="421.9" y="41.4">100nF</text>
<text x="434.6" y="41.4">100nF</text>
<text x="447.3" y="41.4">100nF</text>
<text x="95.2" y="44.2">USB+D+</text>
<text x="114.5" y="42.1">USB+D+</text>
<text x="115.1" y="47.2">USB_D-</text>
<text x="117.3" y="44.7">VBUS</text>
<text x="161.5" y="44.7">USB_D-</text>
<text x="259.8" y="47.7">1uF</text>
<text x="133.6" y="49.7">USBLC6-2SC6</text>
<text x="217.7" y="50.8">1uF</text>
<text x="231.1" y="50.3">SPX3819M5-L-3-3</text>
<text x="371.9" y="99.5">33</text>
<text x="392.2" y="103.3">4.7uF</text>
<text x="268.2" y="113.2">XOUT</text>
<text x="408.9" y="108.4">VREG_AVDD</text>
<text x="409.2" y="113.5">VREG_VIN</text>
<text x="140.2" y="114">VREG_AVDD</text>
<text x="213.4" y="118.3">XIN</text>
<text x="256.5" y="117.1">1k</text>
<text x="409.2" y="117.3">VREG_FB</text>
<text x="231.6" y="123.4">ABM8-272-T3</text>
<text x="361.7" y="125.4">4.7uF</text>
<text x="374.4" y="125.7">4.7uF</text>
<text x="385.8" y="122.6">AOTA-B201610S3R3-101-T</text>
<text x="409.4" y="125.2">VREG_LX</text>
<text x="226.8" y="129.3">15pF</text>
<text x="253.5" y="130.3">15pF</text>
<text x="409.4" y="128.7">VREG_PGND</text>
<text x="65.9" y="167.4">USB_D-</text>
<text x="85.6" y="163.5">27</text>
<text x="65.2" y="173.7">USB+D+</text>
<text x="85.6" y="169.9">27</text>
<text x="149.1" y="172.4">BTN</text>
<text x="149.1" y="177.5">GREEN1</text>
<text x="149.4" y="175">RED1</text>
<text x="81.8" y="182.6">XOUT</text>
<text x="84.4" y="180.1">XIN</text>
<text x="149.1" y="180.1">BLUE1</text>
<text x="76.7" y="187.7">VREG_FB</text>
<text x="76.7" y="190.2">VREG_LX</text>
<text x="360.7" y="188.2">BTN</text>
<text x="375.2" y="189.4">TS-1088-AR02016</text>
<text x="76.7" y="192.8">VREG_VIN</text>
<text x="149.1" y="192.8">RED</text>
<text x="149.1" y="195.3">GREEN</text>
<text x="149.1" y="197.8">BLUE</text>
<text x="67.9" y="202.9">QSPI_SCLK</text>
<text x="69.4" y="205.5">QSPI_SD0</text>
<text x="69.4" y="208">QSPI_SD1</text>
<text x="188.2" y="207.7">QSPI_SS</text>
<text x="207.8" y="207.7">FLASH_SS</text>
<text x="69.4" y="213.1">QSPI_SD3</text>
<text x="69.4" y="210.5">QSPI_SD2</text>
<text x="70.8" y="215.6">QSPI_SS</text>
<text x="207.5" y="210.3">QSPI_SD1</text>
<text x="207.5" y="212.8">QSPI_SD2</text>
<text x="257.3" y="210.3">QSPI_SD3</text>
<text x="257.3" y="212.8">QSPI_SCLK</text>
<text x="257.3" y="215.4">QSPI_SD0</text>
<text x="278.4" y="212.3">100nF</text>
<text x="231.4" y="220.4">W25Q64JVXGIQ</text>
<text x="400" y="232.4">RED</text>
<text x="389.9" y="236.2">1k</text>
<text x="400" y="240">GREEN</text>
<text x="105.9" y="244.8">RP2350A</text>
<text x="389.9" y="243.8">1k</text>
<text x="354.1" y="251.9">RED1</text>
<text x="389.9" y="251.4">1k</text>
<text x="400" y="247.6">BLUE</text>
<text x="214.6" y="252.2">QSPI_SS</text>
<text x="229.1" y="253.2">1k</text>
<text x="237" y="254.5">TS-1088-AR02016</text>
<text x="343.9" y="255.7">1k</text>
<text x="375.9" y="257.8">19-237/R6GHBHC-A01/2T</text>
<text x="126.2" y="258.8">VREG_PGND</text>
<text x="343.9" y="263.4">1k</text>
<text x="354.1" y="259.6">GREEN1</text>
<text x="354.1" y="267.2">BLUE1</text>
<text x="343.9" y="271">1k</text>
<text x="329.9" y="277.3">19-237/R6GHBHC-A01/2T</text>
</g>
</svg>
